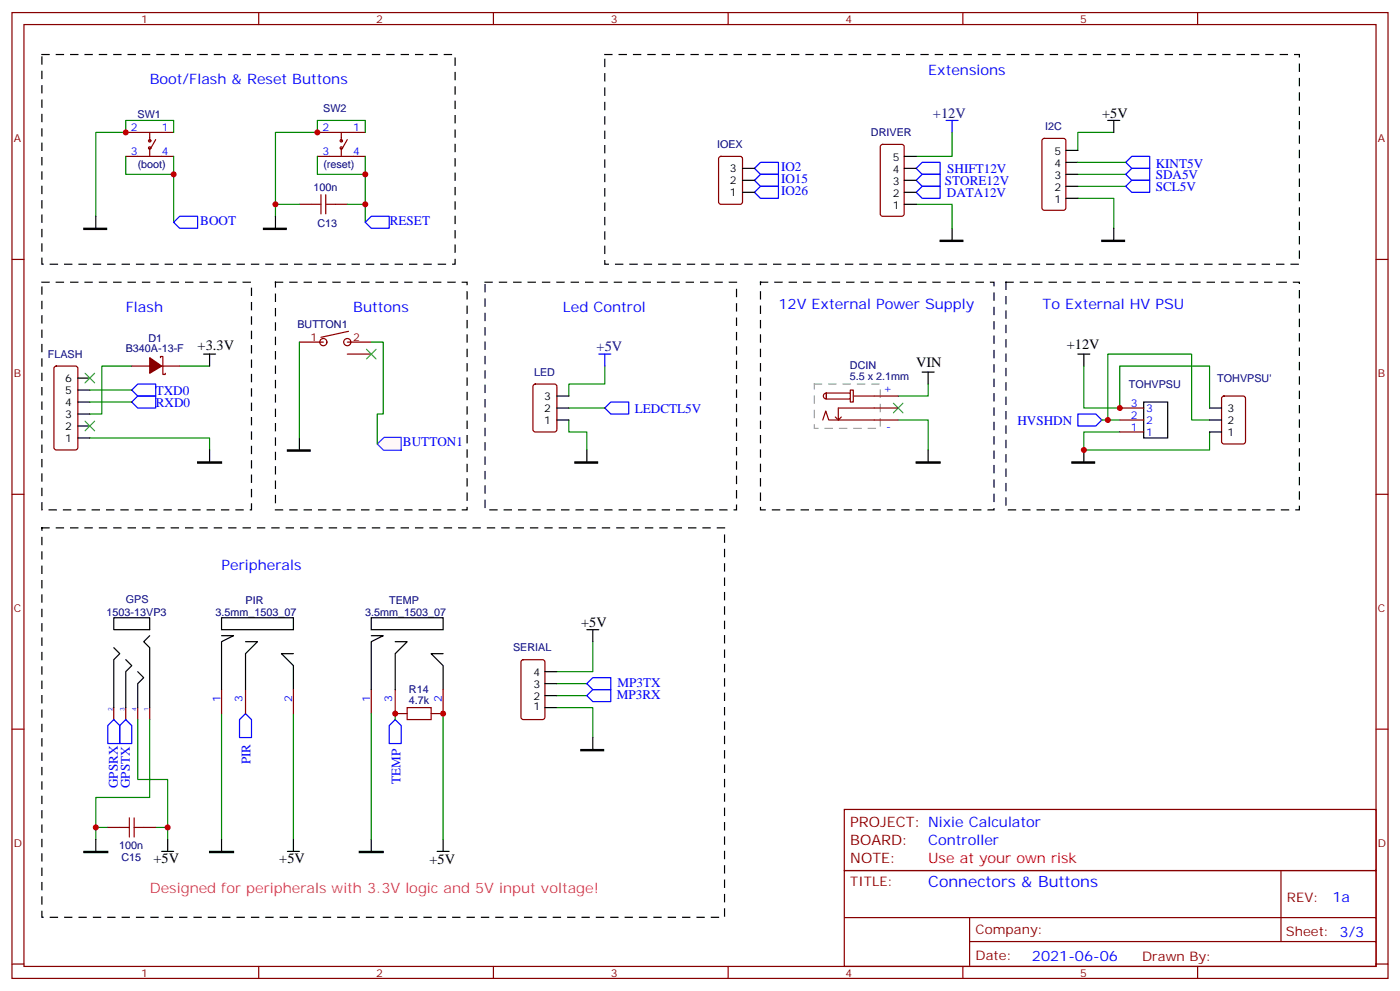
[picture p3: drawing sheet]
<svg xmlns="http://www.w3.org/2000/svg" width="412mm" height="292mm" viewBox="0 0 412 292" stroke-linecap="round" stroke-linejoin="round" font-family="sans-serif">
<g fill="none" stroke="#870000" stroke-width=".35">
<path d="M3.5 3.7h405.4v284.3h-405.4zM7.1 7.2h398.2v277.3h-398.2zM76.2 3.7v3.5M145.3 3.7v3.5M214.5 3.7v3.5M283.6 3.7v3.5M352.8 3.7v3.5M3.5 76.4h3.6M405.3 76.4h3.6M3.5 145.5h3.6M405.3 145.5h3.6M3.5 214.7h3.6"/>
<path d="M405.3 214.7h3.6M248.7 256.3h156.6v28.2h-156.6zM377.3 256.3v20.9M248.7 270.1h156.5M285.6 277.2h119.6M285.6 270.1v14.2M3.5 283.8h3.6M76.2 284.5v3.5M145.3 284.5v3.5M214.5 284.5v3.5M283.6 284.5v3.5M352.8 284.5v3.5"/>
<path d="M405.3 283.8h3.6"/>
</g>
<path d="M315.7 136h6.7v.3h-6.7z" fill="#000" stroke="#000" stroke-width=".35"/>
<path d="M317.5 104.2h3.5M319.3 104.2v3.6M319.3 132.5v3.5" fill="none" stroke="#000" stroke-width=".35"/>
<path d="M319.3 107.8v12.3h10.5v-12.3h26.5v12.3M329.8 127.2h-10.5v5.3h37v-5.3" fill="none" stroke="#008700" stroke-width=".35"/>
<path d="M317.5 121.9h5.3l1.8 1.7-1.8 1.8h-5.3z" fill="none" stroke="#00f" stroke-width=".35"/>
<path d="M111.1 130.7l2.1-1.9h5l.1 3.8h-5.3z" fill="#fff7f7" stroke="#420aff" stroke-width=".35"/>
<g fill="none" stroke="#008700" stroke-width=".35">
<path d="M51.2 39v-3.5h-14.2v3.5h-8.8v24.7M107.6 39v-3.5h-14.1v3.5h-12.4v24.7M280.5 39v7h-10.6M328.1 39h-10.6v5.3M37 46v5.3h14.2M51.2 46v19.4M93.5 46v5.3h14.1v-5.3M107.6 51.3v14.1M317.5 58.4h10.6v8.8M317.5 51.3h14.1M317.5 54.9h14.1M317.5 47.8h14.1"/>
<path d="M81.1 60.1h7.1M102.3 60.1h5.3M269.9 60.1h10.6v7.1M26.5 118.4h12.3M26.5 114.8h12.3M38.8 107.8h-8.8v14.1h-3.5M52.9 107.8h8.8M88.2 100.7v28.2M109.4 100.7h3.5v21.2h-1.8v8.8M178.2 107.8v5.3h-10.6v3.5M273.4 113.1v3.5h-8.8M26.5 128.9h35.2v3.6"/>
<path d="M167.6 123.6v3.6h5.3v5.3M167.6 120.1h10.6M264.6 123.6h8.8v8.9M324.6 123.6h5.2M326.3 123.6v-19.4h24.7v19.4h5.3M174.6 188.9v8.8h-10.6M40.6 211.8v17.7h8.8v17.6M44.1 211.8v23h-15.9v12.3M65.3 210.1v37M86.4 210.1v37M109.4 210.1v37M116.4 210.1v1.7"/>
<path d="M130.5 210.1v37M164 208.3h10.6v8.8M164 201.3h8.9M164 204.8h8.9M28.2 243.6h3.5M45.9 243.6h3.5"/>
</g>
<g fill="none" stroke="#00f" stroke-width=".35">
<path d="M278.7 35.5h3.5M280.5 35.5v3.5M222.2 56.6l1.8-1.7h5.3v3.5h-5.3zM222.2 53.1l1.8-1.8h5.3v3.6h-5.3zM222.2 49.6l1.8-1.8h5.3v3.5h-5.3zM269.9 53.1l1.7-1.8h5.3v3.6h-5.3zM271.6 54.9h5.3v3.5h-5.3l-1.7-1.8zM271.6 47.8h5.3v3.5h-5.3l-1.7-1.7zM331.6 51.3l1.8-1.7h5.3v3.5h-5.3zM333.4 53.1h5.3v3.5h-5.3l-1.8-1.7zM333.4 46h5.3v3.6h-5.3l-1.8-1.8zM52.9 63.7h5.3v3.5h-5.3l-1.7-1.8z"/>
<path d="M109.4 63.7h5.3v3.5h-5.3l-1.8-1.8zM38.8 118.4l1.8-1.8h5.3v3.5h-5.3zM40.6 113.1h5.3v3.5h-5.3l-1.8-1.8zM176.4 104.2h3.5M178.2 104.2v3.6M178.2 120.1l1.7-1.7h5.3v3.5h-5.3zM31.7 213.6l1.8-1.8 1.8 1.8v5.3h-3.6zM35.3 213.6l1.7-1.8 1.8 1.8v5.3h-3.5zM72.3 210.1l1.8 1.7v5.3h-3.5v-5.3zM116.4 211.8l1.8 1.8v5.3h-3.5v-5.3zM172.9 201.3l1.7-1.8h5.3v3.5h-5.3zM172.9 204.8l1.7-1.8h5.3v3.6h-5.3z"/>
</g>
<g fill="none" stroke="#000" stroke-width=".35">
<path d="M326.3 35.5h3.5M328.1 35.5v3.5M218.7 56.6h3.5M218.7 53.1h3.5M218.7 49.6h3.5M266.3 56.6h3.6M266.3 53.1h3.6M266.3 49.6h3.6M266.3 46h3.6M314 58.4h3.5M314 54.9h3.5M314 51.3h3.5"/>
<path d="M314 47.8h3.5M314 44.3h3.5M28.2 63.7v3.5M81.1 63.7v3.5M266.3 60.1h3.6M280.5 67.2v3.5M328.1 67.2v3.5M22.9 118.4h3.6M22.9 114.8h3.6M22.9 111.3h3.6M60 104.2h3.5M61.7 104.2v3.6"/>
<path d="M164 116.6h3.6M271.6 109.5h3.6M273.4 109.5v3.6M336.9 118.4h7.1v10.5h-7.1zM22.9 128.9h3.6M22.9 125.4h3.6M22.9 121.9h3.6M61.7 132.5v3.5M88.2 128.9v3.6M164 123.6h3.6M164 120.1h3.6M172.9 132.5v3.5"/>
<path d="M273.4 132.5v3.5M356.3 123.6h3.5M356.3 120.1h3.5M356.3 127.2h3.5M33.5 190.7l1.8 1.7-1.8 1.8v14.1M33.5 181.9h10.6v3.5h-10.6zM37 194.2l1.8 1.8-1.8 1.7v10.6M40.6 197.7l1.7 1.8-1.7 1.8v7M44.1 187.1l-1.8 1.8 1.8 1.8v17.6M65.3 181.9h21.1v3.5h-21.1zM65.3 187.1h3.5l-3.5 1.8v14.1M72.3 188.9h3.5l-3.5 3.5v10.6"/>
<path d="M86.4 192.4h-3.5l3.5 3.6v7M109.4 181.9h21.1v3.5h-21.1zM109.4 187.1h3.5l-3.5 1.8v14.1M116.4 188.9h3.5l-3.5 3.5v10.6M130.5 192.4h-3.5l3.5 3.6v7M160.5 197.7h3.5M172.9 185.4h3.5M174.6 185.4v3.5M160.5 208.3h3.5M160.5 204.8h3.5M160.5 201.3h3.5M174.6 217.1v3.6"/>
<path d="M28.2 247.1v3.5M47.6 250.6h3.6M49.4 247.1v3.5M65.3 247.1v3.5M84.7 250.6h3.5M86.4 247.1v3.5M109.4 247.1v3.5M128.8 250.6h3.5M130.5 247.1v3.5"/>
</g>
<path d="M24.7 67.2h6.7v.4h-6.7zM77.6 67.2h6.7v.4h-6.7zM276.9 70.7h6.7v.4h-6.7zM324.6 70.7h6.7v.4h-6.7zM58.2 136h7.1v.3h-7.1zM84.7 132.5h6.7v.3h-6.7zM169.3 136h6.7v.3h-6.7zM269.9 136h7v.3h-7zM171.1 220.7h6.7v.3h-6.7zM24.7 250.6h7v.4h-7zM61.7 250.6h7.1v.4h-7.1zM105.8 250.6h7.1v.4h-7.1z" fill="#000" stroke="#000" stroke-width=".35"/>
<path d="M25 109.9l2.9 2.8M27.9 109.9l-2.9 2.8M107.9 102.8l2.9 2.9M110.8 102.8l-2.9 2.9M263.2 118.7l2.8 2.8M266 118.7l-2.8 2.8M25 124l2.9 2.8M27.9 124l-2.9 2.8" fill="none" stroke="#3c3" stroke-width=".35"/>
<path d="M242.8 116l.6-.3v1.8a.88 .88 0 0 1-.8-.6 .88 .88 0 0 1 .2-.9zM243.4 115.7h7.1v1.8h-7.1zM250.5 115.7v-.9h.9v3.6h-.9v-.9M251.4 116.6h6.1M242.4 123.6l.8-2.6 .9 2.6h13.4M246.1 122.8l.8 .8M257.5 120.1h-10.6v3.5l.9-.8" fill="none" stroke="#900" stroke-width=".35"/>
<path d="M239.9 113.1h19.4v13h-19.4z" fill="none" stroke="#999" stroke-width=".35" stroke-dasharray="2.1 2.1"/>
<g fill="none" stroke="#870000" stroke-width=".35">
<path d="M37 39h14.2M44.1 39v2.5M93.5 39h14.1M100.5 39v2.5M37 46h14.2M44.1 43.6v2.4M45.9 41.1l-1.5 2.5M93.5 46h14.1M100.5 43.6v2.4M102.3 41.1l-1.4 2.5M211.9 46.2l.5-.2h5.6l.7 .5v12.9l-.4 .7h-5.9l-.7-.4v-13zM259.5 42.7l.5-.2h5.6l.7 .4v20.1l-.4 .6-5.9 .1-.7-.5v-20z"/>
<path d="M307.2 41l.4-.3h5.7l.6 .5 .1 20-.5 .7h-5.9l-.6-.4-.1-20zM88.2 60.1h3.5M98.8 60.1h3.5M102.7 97.5l-8.2 1.8M16.1 108l.5-.2h5.6l.7 .4v23.6l-.4 .6-5.9 .1-.7-.5v-23.5zM38.8 107.8h5.3M47.3 105.3v-.3h.7v5.2h.7v-.3M47.6 107.8h5.3M88.2 100.7h7M102.3 100.7h7.1M102.3 104.2h7.1M157.2 113.3l.5-.2h5.6l.7 .4v13l-.4 .6-5.9 .1-.7-.5v-12.9z"/>
<path d="M257.5 116.6h7.1M360.1 116.8l.4-.2h5.7l.6 .4 .1 13-.5 .6-5.9 .1-.6-.5-.1-12.9zM257.5 123.6h7.1M257.5 120.1h7.1M329.8 123.6h7.1M329.8 120.1h7.1M329.8 127.2h7.1M153.7 194.4l.5-.2h5.6l.7 .4v16.5l-.4 .7h-5.9l-.7-.4v-16.5zM33.5 208.3v3.5M37 208.3v3.5M40.6 208.3v3.5M44.1 208.3v3.5"/>
<path d="M65.3 203v7.1M72.3 203v7.1M86.4 203v7.1M109.4 203v7.1M116.4 203v7.1h3.5M130.5 203v7.1h-3.5M248.7 238.3h156.6v18h-156.6zM31.7 243.6h3.6M42.3 243.6h3.6"/>
<circle cx="44.1" cy="43.6" r=".35"/>
<circle cx="44.1" cy="41.5" r=".35"/>
<circle cx="100.5" cy="41.5" r=".35"/>
<circle cx="100.5" cy="43.6" r=".35"/>
<circle cx="95.2" cy="100.7" r="1.06"/>
<circle cx="102.3" cy="100.7" r="1.06"/>
</g>
<path d="M44.1 105.3l3.5 2.5-3.5 2.1z" fill="#870000" stroke="#870000" stroke-width=".35"/>
<path d="M12.3 16.1h121.8v61.7h-121.8zM178.2 16.1h204.6v61.7h-204.6zM12.3 83.1h61.8v67h-61.8zM81.1 83.1h56.5v67h-56.5zM142.9 83.1h74.1v67h-74.1zM224 83.1h68.8v67h-68.8zM296.3 83.1h86.5v67h-86.5zM12.3 155.4h201.1v114.7h-201.1z" fill="none" stroke="#000" stroke-width=".35" stroke-dasharray="2.1 2.1"/>
<path d="M94.5 57.3v5.7M96 57.3v5.7M91.7 60.1h2.8M96 60.1h2.8M119.9 208.3h7.1v3.5h-7.1zM35.3 243.6h2.8M38.1 240.8v5.6M39.5 243.6h2.8M39.5 240.8v5.6" fill="none" stroke="#a10000" stroke-width=".35"/>
<g fill="#c00">
<circle cx="37" cy="39" r=".88"/>
<circle cx="93.5" cy="39" r=".88"/>
<circle cx="81.1" cy="60.1" r=".88"/>
<circle cx="107.6" cy="51.3" r=".88"/>
<circle cx="51.2" cy="51.3" r=".88"/>
<circle cx="107.6" cy="60.1" r=".88"/>
<circle cx="329.8" cy="120.1" r=".88"/>
<circle cx="326.3" cy="123.6" r=".88"/>
<circle cx="319.3" cy="132.5" r=".88"/>
<circle cx="28.2" cy="243.6" r=".88"/>
<circle cx="49.4" cy="243.6" r=".88"/>
<circle cx="130.5" cy="210.1" r=".88"/>
<circle cx="116.4" cy="210.1" r=".88"/>
</g>
<text font-size="4.6" fill="#00f" x="273.4" y="261.2">Connectors &amp; Buttons</text>
<g font-size="4.2" fill="#00f">
<text x="273.4" y="22.1">Extensions</text>
<text x="44.1" y="24.9">Boot/Flash &amp; Reset Buttons</text>
<text x="37" y="91.9">Flash</text>
<text x="104.1" y="91.9">Buttons</text>
<text x="165.8" y="91.9">Led Control</text>
<text x="229.3" y="90.9">12V External Power Supply</text>
<text x="307.1" y="90.8">To External HV PSU</text>
<text x="65.3" y="167.7">Peripherals</text>
<text x="273.4" y="248.9">Controller</text>
<text x="392.5" y="265.6">1a</text>
<text x="304" y="282.9">2021-06-06</text>
</g>
<g font-size="4.2" fill="#000080">
<text x="274.8" y="34.7">+12V</text>
<text x="175.8" y="103.3">+5V</text>
</g>
<g font-size="4.2">
<text x="324.6" y="34.8">+5V</text>
<text x="58.2" y="103.1">+3.3V</text>
<text x="314.2" y="102.7">+12V</text>
<text x="269.9" y="108.1">VIN</text>
<text x="171.2" y="184.7">+5V</text>
<text x="45.2" y="254.2">+5V</text>
<text x="82.3" y="254.2">+5V</text>
<text x="126.5" y="254.2">+5V</text>
</g>
<g font-size="4.2" fill="#800">
<text x="250.5" y="243.6">PROJECT: Nixie Calculator</text>
<text x="250.5" y="248.9">BOARD:</text>
<text x="250.5" y="254.2">NOTE:</text>
</g>
<text font-size="4.2" fill="#f00" x="273.4" y="254.2">Use at your own risk</text>
<text font-size="4.2" fill="#f36" x="44.1" y="263">Designed for peripherals with 3.3V logic and 5V input voltage!</text>
<g font-size="3.9" fill="#00f">
<text x="230.1" y="53.9">IO15</text>
<text x="230.1" y="50.3">IO2</text>
<text x="279" y="50.8">SHIFT12V</text>
<text x="340.4" y="52.8">SDA5V</text>
<text x="340.4" y="49.3">KINT5V</text>
<text x="230.1" y="57.4">IO26</text>
<text x="278.3" y="54.3">STORE12V</text>
<text x="278.9" y="57.9">DATA12V</text>
<text x="340.4" y="56.4">SCL5V</text>
<text x="59" y="66.2">BOOT</text>
<text x="114.8" y="66.3">RESET</text>
<text x="45.9" y="116.4">TXD0</text>
<text x="45.9" y="119.9">RXD0</text>
<text x="187" y="121.7">LEDCTL5V</text>
<text x="299.7" y="125.2">HVSHDN</text>
<text x="118.7" y="131.3">BUTTON1</text>
<text x="181.9" y="202.2">MP3TX</text>
<text x="181.7" y="205.7">MP3RX</text>
<text x="73.8" y="225" transform="rotate(-90 73.8 225)">PIR</text>
<text x="34.8" y="232.1" transform="rotate(-90 34.8 232.1)">GPSRX</text>
<text x="38.3" y="232.1" transform="rotate(-90 38.3 232.1)">GPSTX</text>
<text x="117.9" y="230.9" transform="rotate(-90 117.9 230.9)">TEMP</text>
</g>
<g font-size="3.9" fill="#800">
<text x="250.5" y="260.9">TITLE:</text>
<text x="379.1" y="265.6">REV:</text>
<text x="287.4" y="275.1">Company:</text>
<text x="378.7" y="275.7">Sheet: 3/3</text>
<text x="287.4" y="282.8">Date:</text>
<text x="336.4" y="282.8">Drawn By:</text>
</g>
<g font-size="3.2" fill="#800">
<text x="41.6" y="6.7">1</text>
<text x="110.8" y="6.7">2</text>
<text x="179.9" y="6.7">3</text>
<text x="249.1" y="6.7">4</text>
<text x="318.2" y="6.7">5</text>
<text x="4.1" y="41.8">A</text>
<text x="405.9" y="41.8">A</text>
<text x="91.5" y="100.4">1</text>
<text x="104.1" y="100.4">2</text>
<text x="4.1" y="110.9">B</text>
<text x="405.9" y="110.9">B</text>
<text x="4.1" y="180.1">C</text>
<text x="405.9" y="180.1">C</text>
<text x="4.1" y="249.2">D</text>
<text x="405.9" y="249.2">D</text>
<text x="41.6" y="287.5">1</text>
<text x="110.8" y="287.5">2</text>
<text x="179.9" y="287.5">3</text>
<text x="249.1" y="287.5">4</text>
<text x="318.2" y="287.5">5</text>
</g>
<g font-size="3.2" fill="#000080">
<text x="40.5" y="34.8">SW1</text>
<text x="95.2" y="33">SW2</text>
<text x="256.6" y="40">DRIVER</text>
<text x="307.8" y="38.3">I2C</text>
<text x="211.2" y="43.7">IOEX</text>
<text x="40.6" y="49.6">(boot)</text>
<text x="95.2" y="49.6">(reset)</text>
<text x="92.4" y="56.3">100n</text>
<text x="93.5" y="66.7">C13</text>
<text x="43.8" y="100.7">D1</text>
<text x="87.6" y="96.6">BUTTON1</text>
<text x="14.1" y="105.4">FLASH</text>
<text x="37" y="103.7">B340A-13-F</text>
<text x="157.3" y="110.7">LED</text>
<text x="250.4" y="112">5.5 x 2.1mm</text>
<text x="250.4" y="108.7">DCIN</text>
<text x="358.6" y="112.4">TOHVPSU'</text>
<text x="332.5" y="114.2">TOHVPSU</text>
<text x="37.1" y="177.6">GPS</text>
<text x="72.3" y="177.8">PIR</text>
<text x="114.7" y="177.8">TEMP</text>
<text x="31.4" y="181.2">1503-13VP3</text>
<text x="63.5" y="181.4">3.5mm_1503_07</text>
<text x="107.6" y="181.4">3.5mm_1503_07</text>
<text x="151.1" y="191.7">SERIAL</text>
<text x="120.5" y="207.3">4.7k</text>
<text x="120.5" y="204">R14</text>
<text x="35.1" y="250">100n</text>
<text x="35.8" y="253.6">C15</text>
</g>
<g font-size="3.2" fill="#00f">
<text x="38.6" y="38.6">2</text>
<text x="47.6" y="38.6">1</text>
<text x="95" y="38.6">2</text>
<text x="104.1" y="38.6">1</text>
<text x="38.6" y="45.7">3</text>
<text x="47.6" y="45.7">4</text>
<text x="95" y="45.7">3</text>
<text x="104.1" y="45.7">4</text>
<text x="260.2" y="115.5">+</text>
<text x="333.1" y="119.8">3</text>
<text x="333.1" y="123.3">2</text>
<text x="337.6" y="124.7">2</text>
<text x="337.6" y="121.2">3</text>
<text x="261" y="126.5">-</text>
<text x="333.1" y="126.8">1</text>
<text x="337.6" y="128.2">1</text>
<text x="64.9" y="206.8" transform="rotate(-90 64.9 206.8)">1</text>
<text x="71.4" y="206.6" transform="rotate(-90 71.4 206.6)">3</text>
<text x="86.1" y="206.8" transform="rotate(-90 86.1 206.8)">2</text>
<text x="109" y="206.8" transform="rotate(-90 109 206.8)">1</text>
<text x="115.5" y="206.6" transform="rotate(-90 115.5 206.6)">3</text>
<text x="130.2" y="206.8" transform="rotate(-90 130.2 206.8)">2</text>
</g>
<g font-size="3.2">
<text x="263" y="47.4">5</text>
<text x="310.6" y="45.7">5</text>
<text x="214.9" y="50.6">3</text>
<text x="263" y="51">4</text>
<text x="310.6" y="52.7">3</text>
<text x="310.6" y="49.2">4</text>
<text x="214.9" y="57.7">1</text>
<text x="214.9" y="54.2">2</text>
<text x="263" y="58">2</text>
<text x="263" y="54.5">3</text>
<text x="310.6" y="59.8">1</text>
<text x="310.6" y="56.3">2</text>
<text x="263" y="61.6">1</text>
<text x="19.1" y="112.4">6</text>
<text x="19.1" y="119.4">4</text>
<text x="19.1" y="115.9">5</text>
<text x="160.3" y="117.7">3</text>
<text x="19.1" y="122.9">3</text>
<text x="160.3" y="124.7">1</text>
<text x="160.3" y="121.2">2</text>
<text x="361.6" y="121.2">3</text>
<text x="361.6" y="124.7">2</text>
<text x="19.1" y="130">1</text>
<text x="19.1" y="126.5">2</text>
<text x="361.6" y="128.2">1</text>
<text x="157.2" y="202.7">3</text>
<text x="157.2" y="199.1">4</text>
<text x="157.2" y="209">1</text>
<text x="157.2" y="206.2">2</text>
</g>
<g font-size="1.8" fill="#00f">
<text x="33.2" y="209.4" transform="rotate(-90 33.2 209.4)">2</text>
<text x="36.7" y="209.4" transform="rotate(-90 36.7 209.4)">3</text>
<text x="40.2" y="209.4" transform="rotate(-90 40.2 209.4)">4</text>
<text x="43.7" y="209.4" transform="rotate(-90 43.7 209.4)">1</text>
</g>
</svg>
